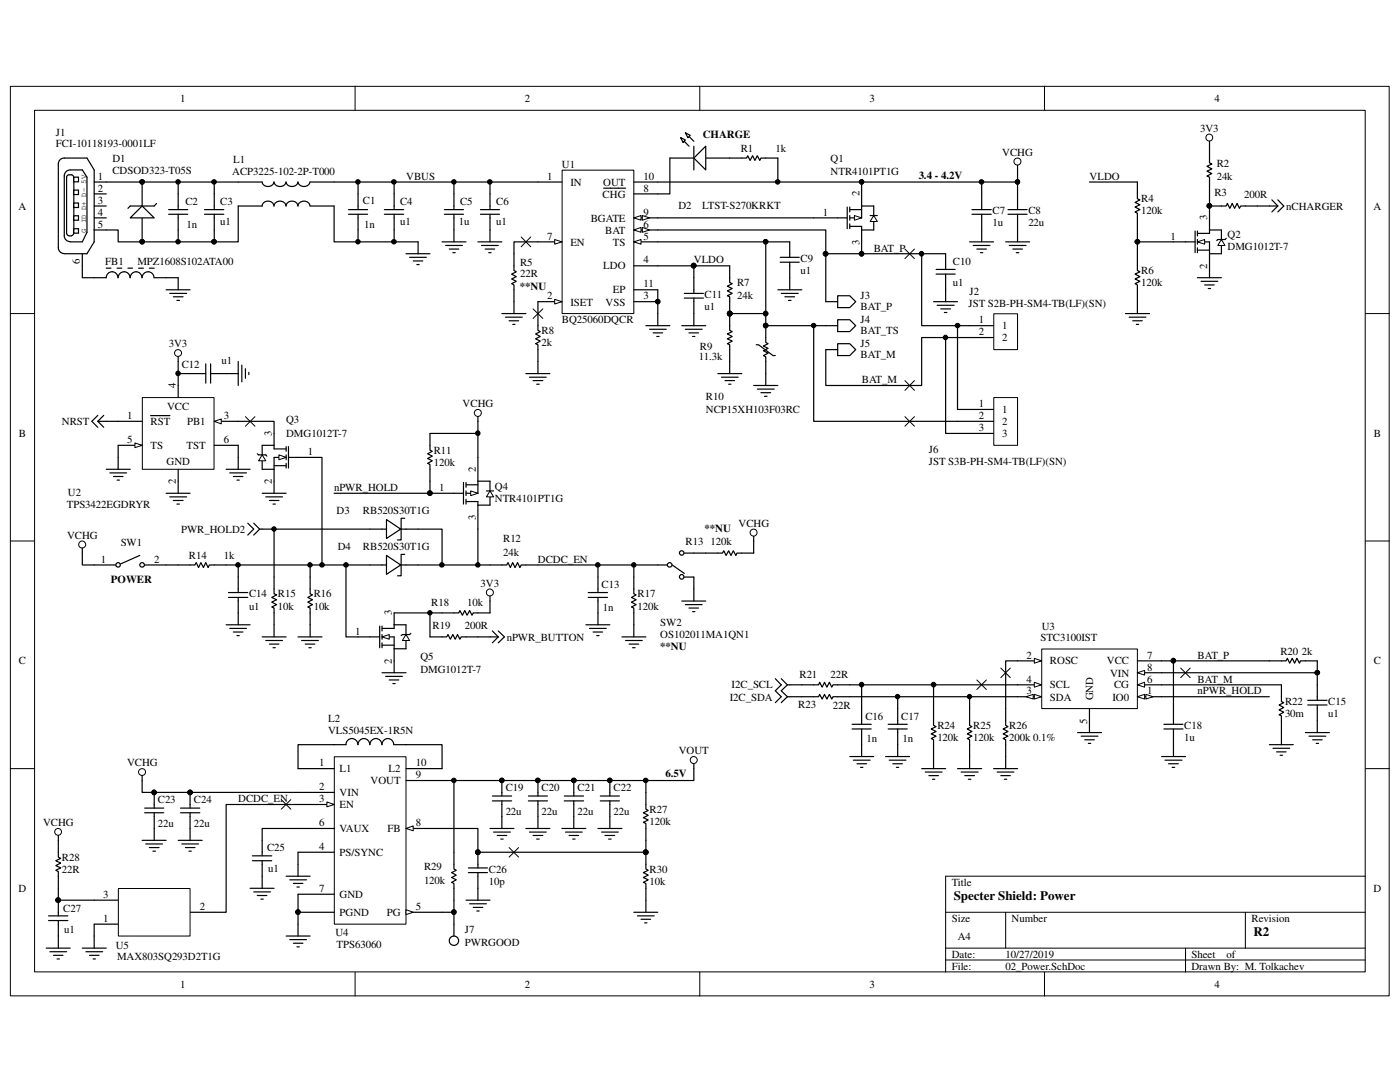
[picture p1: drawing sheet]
<svg xmlns="http://www.w3.org/2000/svg" width="279mm" height="216mm" viewBox="0 0 279 216" stroke-linecap="round" stroke-linejoin="round" font-family="sans-serif">
<path d="M2.1 17.2h275.1v181.5h-275.1z" fill="none" stroke="#000" stroke-width=".2"/>
<path d="M6.9 22.1h265.6v171.8h-265.6z" fill="#fff"/>
<g fill="none" stroke="#000" stroke-width=".2">
<path d="M70.9 17.2v4.8M139.7 17.2v4.8M208.4 17.2v4.8M6.9 22h265.6v171.9h-265.6zM2.1 62.6h4.8M272.5 62.6h4.8M2.1 107.9h4.8M272.5 107.9h4.8M2.1 153.4h4.8M272.5 153.4h4.8M272.5 174.8h-83.8v19.2M70.9 194v4.8"/>
<path d="M139.7 194v4.8M188.7 182h83.8M188.7 189.2h83.8M188.7 191.6h83.8M200.7 182v7.2M208.4 194v4.8M236.6 189.2v4.8M248.5 182v7.2"/>
</g>
<path d="M14.7 35.3l-.2-.4h-.2h-.8l-.2 .4v11.3l.2 .4h.3M14.7 35.3v11.3M18.8 36.3h2.4M18.8 38.7h2.4M13.8 47.1h.5M14 48.2a1.18 1.18 0 0 1-1.2-1.1v-12a1.18 1.18 0 0 1 1.2-1.2h2.4l1 1.4v11.1l-1 1.9h-2.4M14.7 46.6l-.1 .2-.3 .2M18.8 41.1h2.4M18.8 43.5h2.4M18.8 48.3l-1.4 2.3h-4.6M21.2 45.9h-2.4v-12l-1.4-2.4h-4.6a1.14 1.14 0 0 0-1.2 1.2v16.7a1.14 1.14 0 0 0 1.2 1.2" fill="none" stroke="#000" stroke-width=".24"/>
<path d="M14.7 35.3h1v1h-1z" fill-rule="evenodd" fill="#fff"/>
<path d="M14.7 35.3h1v1h-1z" fill="none" stroke="#000" stroke-width=".24"/>
<path d="M14.7 45.6h1v.9h-1z" fill-rule="evenodd" fill="#fff"/>
<path d="M14.7 45.6h1v.9h-1z" fill="none" stroke="#000" stroke-width=".24"/>
<path d="M14.7 37.9h1v.9h-1z" fill-rule="evenodd" fill="#fff"/>
<path d="M14.7 37.9h1v.9h-1z" fill="none" stroke="#000" stroke-width=".24"/>
<path d="M14.7 40.5h1v.9h-1z" fill-rule="evenodd" fill="#fff"/>
<path d="M14.7 40.5h1v.9h-1z" fill="none" stroke="#000" stroke-width=".24"/>
<path d="M14.7 43.1h1v.8h-1z" fill-rule="evenodd" fill="#fff"/>
<path d="M14.7 43.1h1v.8h-1zM16.4 50.6v2.4M18.8 45.9v2.4" fill="none" stroke="#000" stroke-width=".24"/>
<path d="M66.8 151h14.2v33.4h-14.2z" fill="#fff"/>
<g fill="none" stroke="#000" stroke-width=".2">
<path d="M66.7 151h14.3v33.4h-14.3z"/>
<circle cx="59.5" cy="182" r=".45"/>
</g>
<path d="M59.5 165.3h7.2M59.5 178.4h7.2M81 165.3h7.2M59.5 182h7.2" fill="none" stroke="#000" stroke-width=".24"/>
<circle cx="59.5" cy="182" r=".45" fill="#000"/>
<path d="M81 165.3l1.5-.5v1z" fill="#fff"/>
<path d="M81 165.3l1.5-.5v1z" fill="none" stroke="#000" stroke-width=".2"/>
<path d="M59.5 153.4h7.2M59.5 158.1h7.2M81 155.7h7.2M81 153.4h7.2M59.5 160.5h7.2" fill="none" stroke="#000" stroke-width=".24"/>
<path d="M65.2 160l1.5 .5-1.5 .5z" fill="#fff"/>
<path d="M65.2 160l1.5 .5-1.5 .5z" fill="none" stroke="#000" stroke-width=".2"/>
<path d="M59.5 170.1h7.2M81 182h7.2" fill="none" stroke="#000" stroke-width=".24"/>
<path d="M81 181.5l1.5 .5-1.5 .5z" fill="#fff"/>
<g fill="none" stroke="#000" stroke-width=".2">
<path d="M81 181.5l1.5 .5-1.5 .5z"/>
<circle cx="59.5" cy="182" r=".45"/>
</g>
<circle cx="59.5" cy="182" r=".45" fill="#000"/>
<path d="M198.4 62.7h4.7v7.1h-4.7z" fill="#fff"/>
<g fill="none" stroke="#000" stroke-width=".2">
<path d="M198.3 62.6h4.8v7.2h-4.8z"/>
<circle cx="90.6" cy="36.3" r=".44"/>
<circle cx="97.8" cy="36.3" r=".46"/>
<circle cx="30.7" cy="158.1" r=".46"/>
</g>
<g fill="none" stroke="#000" stroke-width=".24">
<path d="M21.2 36.3h31.1a1.21 1.21 0 0 0 1.2 .9 1.21 1.21 0 0 0 1.2-.9M35.6 38.7v3.1M54.7 36.3a1.23 1.23 0 0 0 1.2 .9 1.23 1.23 0 0 0 1.2-.9M57.1 36.3a1.21 1.21 0 0 0 1.2 .9 1.21 1.21 0 0 0 1.1-.9M59.5 36.3a1.23 1.23 0 0 0 1.2 .9 1.23 1.23 0 0 0 1.1-.9h45.6M71.5 38.7v3.1M90.6 36.3v5.5M97.8 36.3v5.5M18.8 55.4h2.4a1.16 1.16 0 0 1 1.2-1.2 1.16 1.16 0 0 1 1.1 1.2M21.2 53.5h.9M23.4 53.5h.9M23.6 55.4a1.19 1.19 0 0 1 1.2-1.2 1.19 1.19 0 0 1 1.2 1.2"/>
<path d="M25.5 53.5h1M26 55.4a1.19 1.19 0 0 1 1.2-1.2 1.19 1.19 0 0 1 1.2 1.2 1.19 1.19 0 0 1 1.1-1.2 1.19 1.19 0 0 1 1.2 1.2M27.6 53.5h1M29.8 53.5h1M30.8 55.4h2.3M33.7 41.8h3.8M33.7 42.8h3.8M35.6 42.8v3.1M47.5 41.1h4.8a1.18 1.18 0 0 1 1.2-1 1.18 1.18 0 0 1 1.2 1M54.7 41.1a1.21 1.21 0 0 1 1.2-1 1.21 1.21 0 0 1 1.2 1M57.1 41.1a1.18 1.18 0 0 1 1.2-1 1.18 1.18 0 0 1 1.1 1M59.5 41.1a1.21 1.21 0 0 1 1.2-1 1.21 1.21 0 0 1 1.1 1h4.9"/>
<path d="M69.6 41.8h3.8M69.6 42.8h3.8M71.5 42.8v3.1M81 50.6h4.8M81.7 51.4h3.4M82.5 52.1h1.9M83.2 52.8h.5M83.4 48.3v2.3M88.2 48.3h4.8M88.7 41.8h3.8M88.7 42.8h3.8M88.9 49h3.4"/>
<path d="M89.7 49.7h1.9M90.4 50.4h.4M90.6 42.8v5.5M95.4 48.3h4.8M95.9 41.8h3.8M95.9 42.8h3.8M96.1 49h3.3M96.8 49.7h1.9M97.5 50.4h.5M97.8 42.8v5.5M193.5 65h4.8M193.5 67.4h4.8"/>
<path d="M30.8 158.1v3.1M66.7 148.6h2.3a1.19 1.19 0 0 1 1.2-1.2 1.19 1.19 0 0 1 1.2 1.2M71.5 148.6a1.17 1.17 0 0 1 1.1-1.2 1.17 1.17 0 0 1 1.2 1.2M73.8 148.6a1.19 1.19 0 0 1 1.2-1.2 1.19 1.19 0 0 1 1.2 1.2M76.2 148.6a1.17 1.17 0 0 1 1.2-1.2 1.17 1.17 0 0 1 1.2 1.2M78.7 148.6h2.3M28.9 161.2h3.8M28.9 162.2h3.8M30.8 162.2v3.1"/>
</g>
<g fill="#000">
<circle cx="90.6" cy="36.3" r=".44"/>
<circle cx="97.8" cy="36.3" r=".46"/>
<circle cx="30.7" cy="158.1" r=".46"/>
</g>
<path d="M112.2 34h14.3v28.6h-14.3z" fill="#fff"/>
<path d="M112.2 34h14.3v28.6h-14.3z" fill="none" stroke="#000" stroke-width=".2"/>
<path d="M107.4 36.3h4.7M107.4 60.2h4.7" fill="none" stroke="#000" stroke-width=".24"/>
<path d="M110.7 59.7l1.4 .5-1.4 .5z" fill="#fff"/>
<g fill="none" stroke="#000" stroke-width=".2">
<path d="M110.7 59.7l1.4 .5-1.4 .5z"/>
<circle cx="131.3" cy="60.2" r=".44"/>
</g>
<path d="M126.5 53h4.8M126.5 48.3h4.8M126.5 60.2h4.8" fill="none" stroke="#000" stroke-width=".24"/>
<circle cx="131.3" cy="60.2" r=".44" fill="#000"/>
<path d="M126.5 48.3l1.4-.5v.9z" fill="#fff"/>
<path d="M126.5 48.3l1.4-.5v.9z" fill="none" stroke="#000" stroke-width=".2"/>
<path d="M126.5 45.9h4.8" fill="none" stroke="#000" stroke-width=".24"/>
<path d="M126.5 45.9l1.4-.5v1z" fill="#fff"/>
<path d="M126.5 45.9l1.4-.5v1z" fill="none" stroke="#000" stroke-width=".2"/>
<path d="M128.2 45.4l1.4 .5-1.4 .5z" fill="#fff"/>
<path d="M128.2 45.4l1.4 .5-1.4 .5z" fill="none" stroke="#000" stroke-width=".2"/>
<path d="M107.4 48.3h4.7" fill="none" stroke="#000" stroke-width=".24"/>
<path d="M110.7 47.8l1.4 .5-1.4 .4z" fill="#fff"/>
<path d="M110.7 47.8l1.4 .5-1.4 .4z" fill="none" stroke="#000" stroke-width=".2"/>
<path d="M120.5 37.5h4.3M126.5 38.7h4.8M126.5 43.5h4.8" fill="none" stroke="#000" stroke-width=".24"/>
<path d="M126.5 43.5l1.4-.5v.9z" fill="#fff"/>
<path d="M126.5 43.5l1.4-.5v.9z" fill="none" stroke="#000" stroke-width=".2"/>
<path d="M128.2 43l1.4 .5-1.4 .4z" fill="#fff"/>
<g fill="none" stroke="#000" stroke-width=".2">
<path d="M128.2 43l1.4 .5-1.4 .4z"/>
<circle cx="171.9" cy="36.3" r=".44"/>
<circle cx="138.4" cy="53" r=".46"/>
<circle cx="152.8" cy="48.2" r=".45"/>
<circle cx="171.9" cy="50.6" r=".45"/>
<circle cx="131.3" cy="60.2" r=".44"/>
<circle cx="145.6" cy="62.6" r=".46"/>
<circle cx="152.8" cy="62.6" r=".46"/>
</g>
<g fill="none" stroke="#000" stroke-width=".24">
<path d="M126.5 36.3h4.8M172 36.3v7.2h-2.4M126.5 57.8h4.8v7.2M131.3 53h7.2v5.5M131.3 48.3h21.5v14.3h-7.2M136.6 58.5h3.8M136.6 59.5h3.8M138.5 53h7.1v3.4l.5 .2-.9 .5 .9 .5-.9 .4 .9 .5-.9 .5 .4 .2v6.7l.5 .3-.9 .4 .9 .5-.9 .5 .9 .5-.9 .5 .4 .2v5.7M138.5 59.5v5.5M152.8 48.3h4.8v3.1M155.2 57.8h4.8M155.7 51.4h3.8"/>
<path d="M155.7 52.3h3.8M155.9 58.5h3.4M156.6 59.2h2M157.4 59.9h.5M157.6 52.3v5.5M162.4 43.5h4.8M169.1 41.3v4.3M169.6 45.2h2.4v5.4M169.6 41.8h2.4M169.6 41.3v1M169.6 43v.9M169.6 44.7v.9"/>
<path d="M172 41.1h2.4v1.9M174.4 44.2v1.7h-2.4M100.2 62.6h4.7M100.9 63.3h3.3M101.6 64h1.9M102.3 64.7h.5M102.6 60.2v2.4M104.9 74.5h4.8M105.7 75.3h3.3M106.4 75.9h1.9M107.1 76.7h.5M107.4 62.6v3.3l.4 .3-.9 .4 .9 .5-.9 .5 .9 .5-.9 .5 .5 .2v5.7"/>
<path d="M128.9 65h4.8M129.6 65.7h3.4M130.3 66.4h1.9M131.1 67.1h.4M136.1 65h4.7M136.8 65.7h3.3M137.5 66.4h1.9M138.2 67.1h.5M143.3 74.5h4.7M144 75.3h3.3M144.7 75.9h1.9M145.4 76.7h.5"/>
</g>
<g fill="#000">
<circle cx="171.9" cy="36.3" r=".44"/>
<circle cx="138.4" cy="53" r=".46"/>
<circle cx="152.8" cy="48.2" r=".45"/>
<circle cx="171.9" cy="50.6" r=".45"/>
<circle cx="131.3" cy="60.2" r=".44"/>
<circle cx="145.6" cy="62.6" r=".46"/>
<circle cx="152.8" cy="62.6" r=".46"/>
</g>
<path d="M174.4 43l.7 1.2h-1.4z" fill="#fff"/>
<path d="M174.4 43l.7 1.2h-1.4z" fill="none" stroke="#000" stroke-width=".2"/>
<path d="M167.2 43.5h1.9M173.7 43h1.4" fill="none" stroke="#000" stroke-width=".24"/>
<path d="M170.5 43l1.5 .5-1.5 .4z" fill="#fff"/>
<g fill="none" stroke="#000" stroke-width=".2">
<path d="M170.5 43l1.5 .5-1.5 .4z"/>
<circle cx="171.9" cy="36.3" r=".44"/>
<circle cx="195.9" cy="36.3" r=".46"/>
<circle cx="203.1" cy="36.3" r=".44"/>
<circle cx="164.8" cy="50.6" r=".46"/>
<circle cx="171.9" cy="50.6" r=".45"/>
<circle cx="183.9" cy="50.6" r=".46"/>
<circle cx="152.8" cy="62.6" r=".46"/>
<circle cx="152.8" cy="65" r=".45"/>
</g>
<g fill="#000">
<circle cx="171.9" cy="36.3" r=".44"/>
<circle cx="195.9" cy="36.3" r=".46"/>
<circle cx="203.1" cy="36.3" r=".44"/>
<circle cx="164.8" cy="50.6" r=".46"/>
<circle cx="171.9" cy="50.6" r=".45"/>
<circle cx="183.9" cy="50.6" r=".46"/>
<circle cx="152.8" cy="62.6" r=".46"/>
<circle cx="152.8" cy="65" r=".45"/>
</g>
<g fill="none" stroke="#000" stroke-width=".24">
<path d="M131.3 36.3h71.8v5.5M195.9 36.3v5.5M203.1 33.9v2.4M131.3 43.5h31.1M164.8 50.6v9.6h2.4M167.2 59h2.4l1.2 1.2-1.2 1.2h-2.4zM183.9 50.6v14.4h9.6M186.8 53.8h3.8M186.8 54.7h3.8M188.7 50.6v3.2M188.7 54.7v5.5M193.5 48.3h4.8"/>
<path d="M194 41.8h3.8M194 42.8h3.8M194.2 49h3.4M194.9 49.7h1.9M195.7 50.4h.4M195.9 42.8v5.5M200.7 48.3h4.8M201.2 41.8h3.8M201.2 42.8h3.8M201.4 49h3.4M202.1 49.7h1.9M202.8 50.4h.5"/>
<path d="M203.1 42.8v5.5M150.4 76.9h4.8M150.9 68.8h.5l2.9 2.2h.4M151.1 77.6h3.4M151.8 78.4h2M152.6 79.1h.5M152.8 65v3.3l.5 .3-.9 .4 .9 .5-.9 .5 .9 .5-.9 .5 .4 .2v5.7M152.8 62.6v2.4h14.4M167.2 63.8h2.4l1.2 1.2-1.2 1.2h-2.4zM167.2 68.6h2.4l1.2 1.2-1.2 1.2h-2.4zM186.3 60.2h4.8M187 60.9h3.4"/>
<path d="M187.7 61.6h2M188.5 62.4h.5M193.5 67.4h-9.6v9.5h-19.1v-7.1h2.4"/>
</g>
<path d="M198.4 79.4h4.7v9.5h-4.7z" fill="#fff"/>
<g fill="none" stroke="#000" stroke-width=".2">
<path d="M198.3 79.3h4.8v9.6h-4.8z"/>
<circle cx="162.4" cy="65" r=".44"/>
<circle cx="188.7" cy="67.3" r=".45"/>
<circle cx="191.1" cy="65" r=".46"/>
</g>
<path d="M162.4 65v19.1h35.9M188.7 67.4v19.1h9.6M191.1 65v16.7h7.2" fill="none" stroke="#000" stroke-width=".24"/>
<g fill="#000">
<circle cx="162.4" cy="65" r=".44"/>
<circle cx="188.7" cy="67.3" r=".45"/>
<circle cx="191.1" cy="65" r=".46"/>
</g>
<path d="M207.9 129.5h19.1v11.9h-19.1z" fill="#fff"/>
<path d="M207.9 129.5h19.1v11.9h-19.1z" fill="none" stroke="#000" stroke-width=".2"/>
<path d="M203.1 136.7h4.8" fill="none" stroke="#000" stroke-width=".24"/>
<path d="M206.4 136.1l1.5 .6-1.5 .4z" fill="#fff"/>
<path d="M206.4 136.1l1.5 .6-1.5 .4z" fill="none" stroke="#000" stroke-width=".2"/>
<path d="M203.1 139h4.8" fill="none" stroke="#000" stroke-width=".24"/>
<path d="M206.4 138.6l1.5 .4-1.5 .5z" fill="#fff"/>
<path d="M206.4 138.6l1.5 .4-1.5 .5z" fill="none" stroke="#000" stroke-width=".2"/>
<path d="M204.8 139l1.4-.4v.9z" fill="#fff"/>
<path d="M204.8 139l1.4-.4v.9z" fill="none" stroke="#000" stroke-width=".2"/>
<path d="M203.1 131.9h4.8" fill="none" stroke="#000" stroke-width=".24"/>
<path d="M206.4 131.4l1.5 .5-1.5 .4z" fill="#fff"/>
<path d="M206.4 131.4l1.5 .5-1.5 .4z" fill="none" stroke="#000" stroke-width=".2"/>
<path d="M227 139h4.8M217.4 141.4v2.4" fill="none" stroke="#000" stroke-width=".24"/>
<path d="M227 139l1.4-.4v.9z" fill="#fff"/>
<path d="M227 139l1.4-.4v.9z" fill="none" stroke="#000" stroke-width=".2"/>
<path d="M228.7 138.6l1.4 .4-1.4 .5z" fill="#fff"/>
<path d="M228.7 138.6l1.4 .4-1.4 .5z" fill="none" stroke="#000" stroke-width=".2"/>
<path d="M227 136.7h4.8" fill="none" stroke="#000" stroke-width=".24"/>
<path d="M227 136.7l1.4-.6v1z" fill="#fff"/>
<path d="M227 136.7l1.4-.6v1z" fill="none" stroke="#000" stroke-width=".2"/>
<path d="M227 134.2h4.8" fill="none" stroke="#000" stroke-width=".24"/>
<path d="M227 134.2l1.4-.4v.9z" fill="#fff"/>
<g fill="none" stroke="#000" stroke-width=".2">
<path d="M227 134.2l1.4-.4v.9z"/>
<circle cx="164.8" cy="50.6" r=".46"/>
<circle cx="28.4" cy="154.1" r=".69"/>
<circle cx="37.9" cy="158.1" r=".46"/>
<circle cx="95.3" cy="170.1" r=".45"/>
</g>
<g fill="none" stroke="#000" stroke-width=".24">
<path d="M131.3 45.9h33.5v4.7h23.9M154.7 135.4l1.2 1.3-1.2 1.1 1.2 1.2-1.2 1.2M155.9 135.4l1.2 1.3M157.1 136.7l-1.2 1.1 1.2 1.2M157.1 136.7h.5M157.1 139l-1.2 1.2M157.1 139h.5M203.1 131.9h-2.4v12.8l.5 .3-1 .5 1 .5-1 .4 1 .5-1 .5 .5 .2v5.8M227 131.9h4.8M253.3 131.9h3.4l.2-.5 .5 .9 .5-.9 .5 .9 .4-.9 .5 .9 .2-.4h3.4M255.7 136.7v3.3l.5 .2-.9 .5 .9 .5-.9 .4 .9 .5-.9 .5 .4 .2v5.8M261 139.7h3.8"/>
<path d="M262.9 136.7v3M28.4 154.8v3.3h31.1M37.9 158.1v3.1M66.7 148.6h-7.2v4.8M81 148.6h7.2v4.8M198.3 153.4h4.8M199 154.1h3.4M199.7 154.8h1.9M200.4 155.5h.5M215.1 146.2h4.7M215.8 146.9h3.3M216.5 147.6h1.9"/>
<path d="M217.2 148.3h.5M217.4 143.8v2.4M231.8 151h4.8M232.3 144.5h3.8M232.3 145.5h3.8M232.5 151.7h3.4M233.2 152.4h2M233.9 153.1h.5M234.2 141.4v3.1M234.2 145.5v5.5M253.3 148.6h4.8M254 149.3h3.4"/>
<path d="M254.8 150h1.9M255.5 150.7h.4M260.5 146.2h4.8M261 140.7h3.8M261.2 146.9h3.4M262 147.6h1.9M262.7 148.3h.4M262.9 140.7v5.5M28.4 167.7h4.7M29.1 168.4h3.3M29.8 169.1h1.9M30.5 169.8h.5"/>
<path d="M30.8 165.3v2.4M35.6 167.7h4.7M36 161.2h3.9M36 162.2h3.9M36.3 168.4h3.3M37 169.1h1.9M37.7 169.8h.5M37.9 162.2v5.5M49.9 177.2h4.8M50.4 170.8h3.8M50.4 171.7h3.8M50.6 178h3.4"/>
<path d="M51.4 178.7h1.9M52.1 179.4h.4M52.3 171.7v5.5M57.1 174.8h4.8M57.8 175.6h3.4M58.5 176.3h2M59.3 177h.4M59.5 165.3h-7.2v5.5M59.5 170.1v4.7M59.5 178.4v8.4M93.5 173.2h3.8M93.5 174.1h3.8"/>
<path d="M95.4 170.1v3.1M95.4 174.1v3.1M57.1 186.8h4.8M57.8 187.5h3.4M58.5 188.2h2M59.3 188.9h.4"/>
</g>
<g fill="#000">
<circle cx="164.8" cy="50.6" r=".46"/>
<circle cx="37.9" cy="158.1" r=".46"/>
<circle cx="95.3" cy="170.1" r=".45"/>
</g>
<circle cx="90.6" cy="187.7" r=".94" fill="#fff"/>
<g fill="none" stroke="#000" stroke-width=".24">
<path d="M85.8 98.4h4.8M92.5 96.3v4.3M93 96.7h2.4M93 96.3v.9M93 98v.9M93 99.6v1M95.4 91.3v7.1h-2.4M95.4 96h2.4v2M97.8 99.1v1.7h-2.4M93 100.1h2.4v5.5M231.8 134.2h31.1v2.5M231.8 131.9h2.4v9.5"/>
<path d="M231.8 136.7h23.9M90.6 155.7v14.4M98.3 158.8h3.8M98.3 159.8h3.8M100.2 155.7v3.1M100.2 159.8v5.5M105.5 158.8h3.8M105.5 159.8h3.8M107.4 155.7v3.1M107.4 159.8v5.5M112.6 158.8h3.9M112.6 159.8h3.9"/>
<path d="M114.5 155.7v3.1M114.5 159.8v5.5M119.8 158.8h3.8M119.8 159.8h3.8M121.7 155.7v3.1M121.7 159.8v5.5M128.9 158.1v3.4l.5 .2-1 .5 1 .5-1 .5 1 .4-1 .5 .5 .2v5.8h-33.5v-4.8h-7.2M138.5 152.4v1M90.6 179.6v2.4h-2.4M93 179.6h4.8M95.4 177.2v2.4M97.8 165.3h4.8"/>
<path d="M98.5 166h3.4M99.2 166.7h1.9M99.9 167.4h.5M104.9 165.3h4.8M105.7 166h3.3M106.4 166.7h1.9M107.1 167.4h.5M112.1 165.3h4.8M112.9 166h3.3M113.6 166.7h1.9M114.3 167.4h.5M119.3 165.3h4.8"/>
<path d="M120.1 166h3.3M120.7 166.7h2M121.5 167.4h.5M128.9 170.1v3.3l.5 .3-1 .4 1 .5-1 .5 1 .5-1 .5 .5 .2v5.7M90.6 182v4.8M93.7 180.3h3.4M94.4 181.1h2M95.2 181.8h.4M126.5 182h4.8M127.2 182.8h3.4M127.9 183.4h1.9M128.7 184.1h.4"/>
<circle cx="90.6" cy="187.7" r=".94"/>
</g>
<g fill="#000">
<circle cx="85.8" cy="98.4" r=".44"/>
<circle cx="234.2" cy="131.8" r=".46"/>
<circle cx="262.9" cy="134.2" r=".45"/>
<circle cx="90.6" cy="155.7" r=".44"/>
<circle cx="100.1" cy="155.7" r=".44"/>
<circle cx="107.3" cy="155.7" r=".45"/>
<circle cx="114.5" cy="155.7" r=".46"/>
<circle cx="121.7" cy="155.7" r=".44"/>
<circle cx="95.3" cy="170.1" r=".45"/>
<circle cx="128.9" cy="170.1" r=".46"/>
<circle cx="90.6" cy="182" r=".45"/>
</g>
<g fill="none" stroke="#000" stroke-width=".2">
<circle cx="85.8" cy="98.4" r=".44"/>
<circle cx="234.2" cy="131.8" r=".46"/>
<circle cx="262.9" cy="134.2" r=".45"/>
<circle cx="90.6" cy="155.7" r=".44"/>
<circle cx="100.1" cy="155.7" r=".44"/>
<circle cx="107.3" cy="155.7" r=".45"/>
<circle cx="114.5" cy="155.7" r=".46"/>
<circle cx="121.7" cy="155.7" r=".44"/>
<circle cx="138.4" cy="151.7" r=".7"/>
<circle cx="95.3" cy="170.1" r=".45"/>
<circle cx="128.9" cy="170.1" r=".46"/>
<circle cx="90.6" cy="182" r=".45"/>
</g>
<path d="M97.8 98l.7 1.1h-1.4z" fill="#fff"/>
<path d="M97.8 98l.7 1.1h-1.4z" fill="none" stroke="#000" stroke-width=".2"/>
<path d="M90.6 98.4h1.9M97.1 98h1.4" fill="none" stroke="#000" stroke-width=".24"/>
<path d="M93.9 98l1.5 .4-1.5 .5z" fill="#fff"/>
<g fill="none" stroke="#000" stroke-width=".2">
<path d="M93.9 98l1.5 .4-1.5 .5z"/>
<circle cx="203.1" cy="32.2" r=".7"/>
<circle cx="85.8" cy="98.4" r=".44"/>
<circle cx="95.4" cy="82.4" r=".69"/>
</g>
<circle cx="85.8" cy="98.4" r=".44" fill="#000"/>
<path d="M133.7 31.5h4.8M140.8 31.5h4.8M203.1 33v.9M95.4 83.1v1" fill="none" stroke="#000" stroke-width=".24"/>
<path d="M138.5 31.5l2.3-2.3v4.7z" fill="#fff"/>
<path d="M135.8 27.5l1.7 1.7M136.8 26.5l1.7 1.7M138.5 31.5l2.3-2.3v4.7z" fill="none" stroke="#000" stroke-width=".24"/>
<path d="M135.8 27.5l1 .4-.5 .5z" fill="#fff"/>
<path d="M135.8 27.5l1 .4-.5 .5z" fill="none" stroke="#000" stroke-width=".24"/>
<path d="M136.8 26.5l1 .5-.5 .5z" fill="#fff"/>
<g fill="none" stroke="#000" stroke-width=".24">
<path d="M136.8 26.5l1 .5-.5 .5zM138.5 29.2v4.7M145.6 31.5h3.4l.2-.4 .5 .9 .5-.9 .5 .9 .4-.9 .5 .9 .2-.5h3.4v4.8M95.4 86.5h-9.6v3.3l.5 .2-1 .6 1 .4-1 .5 1 .4-1 .6 .5 .2v5.7h-19.1M95.4 84.1v7.2M16.4 109.4v3.3h2.4M71.5 127.1h4.3M75.8 124.9v4.3M76.2 127.1h2.5v4.8M76.2 128.7h2.5M76.2 124.9v1M76.2 126.6v1"/>
<path d="M76.2 128.3v.9M78.7 122.3v3.1h-2.5M78.7 124.7h2.3v1.9M81 127.8v1.7h-2.3"/>
</g>
<g fill="#000">
<circle cx="155.2" cy="36.3" r=".46"/>
<circle cx="85.8" cy="98.4" r=".44"/>
<circle cx="95.3" cy="86.4" r=".45"/>
</g>
<g fill="none" stroke="#000" stroke-width=".2">
<circle cx="155.2" cy="36.3" r=".46"/>
<circle cx="85.8" cy="98.4" r=".44"/>
<circle cx="95.3" cy="86.4" r=".45"/>
<circle cx="16.4" cy="108.7" r=".7"/>
</g>
<path d="M81 126.6l.7 1.2h-1.4z" fill="#fff"/>
<path d="M81 126.6l.7 1.2h-1.4z" fill="none" stroke="#000" stroke-width=".2"/>
<path d="M80.3 126.6h1.4" fill="none" stroke="#000" stroke-width=".24"/>
<path d="M76.2 127.1l1.5-.5v1z" fill="#fff"/>
<g fill="none" stroke="#000" stroke-width=".2">
<path d="M76.2 127.1l1.5-.5v1z"/>
<circle cx="47.5" cy="112.7" r=".46"/>
<circle cx="61.9" cy="112.7" r=".45"/>
<circle cx="69.1" cy="112.7" r=".46"/>
<circle cx="150.4" cy="106.3" r=".69"/>
</g>
<g fill="none" stroke="#000" stroke-width=".24">
<path d="M133.7 31.5v7.2h-2.4M33.1 57.8h4.8M33.9 58.5h3.4M34.6 59.2h1.9M35.3 59.9h.5M35.6 55.4v2.4M107.4 48.3h-4.8v2.3M33.1 112.7h5.8l.3-.4 .4 .9 .5-.9 .5 .9 .5-.9 .4 .9 .3-.5h41.6M45.6 118.2h3.8M45.6 119.2h3.8M47.5 112.7v5.5M47.5 119.2v5.5"/>
<path d="M61.9 112.7v5.8l.5 .2-1 .5 1 .5-1 .4 1 .5-1 .5 .5 .2v5.8M69 112.7v14.4h2.5M131.3 112.7h1.9M134.2 112.7l2.4 1.7M136.1 119.9h4.7M136.6 115.1h1.9v4.8M136.6 110.4h1.9M150.4 107v.9M45.1 124.7h4.8M45.8 125.4h3.4M46.6 126.1h1.9M47.3 126.8h.5"/>
<path d="M59.5 127.1h4.8M60.2 127.8h3.3M60.9 128.5h1.9M61.6 129.2h.5M76.2 134.2h4.8M77 135h3.3M77.7 135.7h1.9M78.4 136.4h.5M78.7 131.9v2.3M80.3 126.6l-.2 .2M82 126.4l-.3 .2M97.8 127.1h1.6"/>
<path d="M98.3 125.9l1.1 1.2M99.4 127.1l-1.1 1.2M99.4 125.9l1.3 1.2-1.3 1.2M124.1 127.1h4.8M124.8 127.8h3.4M125.6 128.5h1.9M126.2 129.2h.5M126.5 124.7v2.4M136.8 120.6h3.3M137.5 121.3h1.9M138.2 122h.5"/>
<circle cx="133.7" cy="112.7" r=".46"/>
<circle cx="136" cy="115.1" r=".45"/>
<circle cx="136" cy="110.3" r=".44"/>
</g>
<g fill="#000">
<circle cx="47.5" cy="112.7" r=".46"/>
<circle cx="61.9" cy="112.7" r=".45"/>
<circle cx="69.1" cy="112.7" r=".46"/>
</g>
<path d="M77.1 110.8l2.9 1.9-2.9 1.9z" fill="#fff"/>
<path d="M107.4 60.2v2.4M73.8 105.6h9.6M77.1 110.8l2.9 1.9-2.9 1.9zM80.8 110.6h-.7v4.3h-.8" fill="none" stroke="#000" stroke-width=".24"/>
<g fill="none" stroke="#000" stroke-width=".2">
<path d="M104 47.3l1.9 1.9M105.9 47.3l-1.9 1.9M106.4 61.6l1.9 1.9M108.3 61.6l-1.9 1.9M180.6 75.9l1.9 2M182.5 75.9l-1.9 2M180.6 83.1l1.9 1.9M182.5 83.1l-1.9 1.9M199.7 133.3l1.9 1.9M201.6 133.3l-1.9 1.9M235.6 133.3l1.9 1.9M237.5 133.3l-1.9 1.9"/>
<path d="M56.1 159.6l1.9 1.9M58 159.6l-1.9 1.9"/>
</g>
<path d="M77.1 103.7l2.9 1.9-2.9 1.8z" fill="#fff"/>
<g fill="none" stroke="#000" stroke-width=".24">
<path d="M102.6 50.6v3.4l.4 .2-.9 .5 .9 .5-.9 .5 .9 .4-.9 .5 .5 .3v3.3M18.8 112.7h4.3M27.9 110.8l-3.8 1.7M28.9 112.7h4.2M49.4 104.4l1.2 1.2-1.2 1.2M50.6 104.4l1.2 1.2M51.8 105.6l-1.2 1.2M51.8 105.6h22M77.1 103.7l2.9 1.9-2.9 1.8zM80.8 103.4h-.7v4.3h-.8M83.4 105.6h4.8v7.1"/>
<circle cx="23.6" cy="112.7" r=".44"/>
<circle cx="28.4" cy="112.7" r=".46"/>
</g>
<circle cx="88.2" cy="112.7" r=".46" fill="#000"/>
<circle cx="88.2" cy="112.7" r=".46" fill="none" stroke="#000" stroke-width=".2"/>
<path d="M28.4 79.4h14.3v14.2h-14.3z" fill="#fff"/>
<path d="M28.4 79.3h14.3v14.3h-14.3z" fill="none" stroke="#000" stroke-width=".2"/>
<path d="M23.6 84.1h4.8M30.1 82.9h3.8M35.6 93.6v2.4M42.8 84.1h4.7" fill="none" stroke="#000" stroke-width=".24"/>
<path d="M42.8 84.1l1.4-.5v1z" fill="#fff"/>
<path d="M42.8 84.1l1.4-.5v1z" fill="none" stroke="#000" stroke-width=".2"/>
<path d="M35.6 76.9v2.4M23.6 88.9h4.8" fill="none" stroke="#000" stroke-width=".24"/>
<path d="M26.9 88.4l1.5 .5-1.5 .4z" fill="#fff"/>
<path d="M26.9 88.4l1.5 .5-1.5 .4z" fill="none" stroke="#000" stroke-width=".2"/>
<path d="M42.8 88.9h4.7M18.8 179.6h4.8M18.8 184.4h4.8M32.4 180.8h3.9M37.9 182h4.9" fill="none" stroke="#000" stroke-width=".24"/>
<path d="M23.7 177.3h14.2v9.5h-14.2z" fill="#fff"/>
<g fill="none" stroke="#000" stroke-width=".2">
<path d="M23.6 177.3h14.3v9.5h-14.3z"/>
<circle cx="126.5" cy="112.7" r=".44"/>
<circle cx="11.6" cy="166" r=".68"/>
<circle cx="11.6" cy="179.6" r=".45"/>
</g>
<g fill="none" stroke="#000" stroke-width=".24">
<path d="M33.1 98.4h4.8M33.9 99.1h3.4M34.6 99.9h1.9M35.6 96v2.4M52.3 91.9v1.7h2.4M54.7 86.5v3.1h2.4M54.7 92.9h2.4M54.7 88.9h-2.4v1.9M57.1 91.3h-2.4v4.7M57.1 89.1v.9M57.1 90.8v.9M57.1 92.5v.9"/>
<path d="M57.6 91.3h4.3M57.6 89.1v4.3M35.3 100.6h.5M97.8 112.7h3.3l.3-.4 .5 .9 .4-.9 .5 .9 .5-.9 .5 .9 .2-.5h3.4M126.5 112.7v5.8l.5 .2-1 .5 1 .5-1 .4 1 .5-1 .5 .5 .2v3.4M150.4 107.9v2.5h-3.3l-.2 .4-.6-.9-.4 .9-.5-.9-.5 .9-.5-.9-.2 .5h-3.4M11.6 166.7v4.3l.5 .3-1 .4 1 .5-1 .5 1 .5-1 .5 .5 .2v3.3M11.6 179.6v3.2M59.5 160.5h-14.4v21.5h-2.3M9.2 189.2h4.8M9.7 182.8h3.8M9.7 183.7h3.8"/>
<path d="M9.9 189.9h3.4M10.7 190.6h1.9M11.4 191.3h.5M11.6 183.7v5.5M16.4 189.2h4.8M17.1 189.9h3.4M17.9 190.6h1.9M18.6 191.3h.4M18.8 184.4v4.8"/>
</g>
<g fill="#000">
<circle cx="126.5" cy="112.7" r=".44"/>
<circle cx="11.6" cy="179.6" r=".45"/>
</g>
<path d="M52.3 90.8l.7 1.1h-1.4z" fill="#fff"/>
<path d="M52.3 90.8l.7 1.1h-1.4z" fill="none" stroke="#000" stroke-width=".2"/>
<path d="M51.6 90.8h1.4" fill="none" stroke="#000" stroke-width=".24"/>
<path d="M55.7 90.8l1.4 .5-1.4 .4z" fill="#fff"/>
<g fill="none" stroke="#000" stroke-width=".2">
<path d="M55.7 90.8l1.4 .5-1.4 .4z"/>
<circle cx="35.5" cy="74.5" r=".46"/>
<circle cx="35.5" cy="70.4" r=".69"/>
<circle cx="54.7" cy="105.6" r=".44"/>
<circle cx="64.3" cy="112.7" r=".46"/>
<circle cx="95.4" cy="112.7" r=".44"/>
<circle cx="171.9" cy="136.6" r=".45"/>
<circle cx="179.1" cy="139" r=".45"/>
<circle cx="186.3" cy="136.6" r=".46"/>
<circle cx="193.5" cy="139" r=".44"/>
<circle cx="262.9" cy="134.2" r=".45"/>
<circle cx="128.9" cy="155.7" r=".46"/>
</g>
<g fill="none" stroke="#000" stroke-width=".24">
<path d="M227 36.3v3.4l.5 .2-1 .5 1 .5-1 .4 1 .5-1 .5 .5 .2v3.4M227 50.6v3.4l.5 .2-1 .5 1 .5-1 .5 1 .4-1 .5 .5 .3v3.3M234.2 48.3h4.3M238.5 46.1v4.3M239 48.3h2.4v4.7M239 49.9h2.4M239 46.1v1M239 47.8v.9M239 49.4v1M241.4 43.5v3.1h-2.4M241.4 45.9h2.4v1.9M243.8 49v1.6h-2.4"/>
<path d="M35.6 74.5h5.5M35.6 71.2v5.7M41.1 72.6v3.9M42 74.5h5.5M42 72.6v3.9M47.5 72.1v4.8M48.3 72.9v3.3M49 73.6v1.9M49.7 74.3v.5M19.5 84.1l1.2 1.2M19.5 82.9l-1.2 1.2 1.2 1.2M19.5 84.1h4.1"/>
<path d="M20.7 82.9l-1.2 1.2M21.2 93.6h4.8M21.9 94.4h3.4M22.6 95.1h2M23.4 95.8h.4M23.6 88.9v4.7M45.1 93.6h4.8M45.8 94.4h3.4M46.6 95.1h1.9M47.3 95.8h.5M47.5 84.1h7.2v2.4M47.5 88.9v4.7"/>
<path d="M51.4 90.6l.2 .2M52.3 98.4h4.8M53 90.8l.3 .2M53 99.1h3.4M53.8 99.9h1.9M54.7 96v2.4M61.9 91.3h2.4v21.4M54.5 100.6h.4M54.7 105.6v12.9l.5 .2-1 .5 1 .5-1 .4 1 .5-1 .5 .5 .2v5.8M83.4 112.7h14.4M95.4 105.6v7.1M138.5 110.4h2.3"/>
<path d="M52.3 127.1h4.8M53 127.8h3.4M53.8 128.5h1.9M54.5 129.2h.4M157.6 136.7h5.8l.2-.6 .5 1 .4-1 .5 1 .5-1 .5 1 .2-.4h36.9M157.6 139h5.8l.2-.4 .5 .9 .4-.9 .5 .9 .5-.9 .5 .9 .2-.5h36.9M172 136.7v7.8M179.2 139v5.5M186.3 136.7v8l.5 .3-1 .5 1 .5-1 .4 1 .5-1 .5 .5 .2v5.8M193.5 139v5.7l.5 .3-1 .5 1 .5-1 .4 1 .5-1 .5 .5 .2v5.8M231.8 139h21.5M262.9 131.9v2.3"/>
<path d="M128.9 155.7v2.4M138.5 153.4v2.3h-50.3M169.6 151h4.8M170.1 144.5h3.8M170.1 145.5h3.8M170.3 151.7h3.4M171 152.4h1.9M171.7 153.1h.5M172 145.5v5.5M176.7 151h4.8M177.2 144.5h3.9M177.2 145.5h3.9"/>
<path d="M177.5 151.7h3.3M178.2 152.4h1.9M178.9 153.1h.5M179.2 145.5v5.5M183.9 153.4h4.8M184.7 154.1h3.3M185.4 154.8h1.9M186.1 155.5h.5M191.1 153.4h4.8M191.8 154.1h3.4M192.5 154.8h2M193.3 155.5h.5"/>
</g>
<g fill="#000">
<circle cx="35.5" cy="74.5" r=".46"/>
<circle cx="54.7" cy="105.6" r=".44"/>
<circle cx="64.3" cy="112.7" r=".46"/>
<circle cx="95.4" cy="112.7" r=".44"/>
<circle cx="171.9" cy="136.6" r=".45"/>
<circle cx="179.1" cy="139" r=".45"/>
<circle cx="186.3" cy="136.6" r=".46"/>
<circle cx="193.5" cy="139" r=".44"/>
<circle cx="262.9" cy="134.2" r=".45"/>
<circle cx="128.9" cy="155.7" r=".46"/>
</g>
<path d="M243.8 47.8l.7 1.2h-1.5z" fill="#fff"/>
<path d="M243.8 47.8l.7 1.2h-1.5z" fill="none" stroke="#000" stroke-width=".2"/>
<path d="M243 47.8h1.5" fill="none" stroke="#000" stroke-width=".24"/>
<path d="M239 48.3l1.4-.5v.9z" fill="#fff"/>
<g fill="none" stroke="#000" stroke-width=".2">
<path d="M239 48.3l1.4-.5v.9z"/>
<circle cx="28.4" cy="36.3" r=".46"/>
<circle cx="241.3" cy="27.4" r=".69"/>
<circle cx="28.4" cy="48.2" r=".46"/>
<circle cx="138.4" cy="53" r=".46"/>
<circle cx="227" cy="48.2" r=".46"/>
<circle cx="97.8" cy="118.2" r=".7"/>
<circle cx="11.6" cy="179.6" r=".45"/>
</g>
<g fill="none" stroke="#000" stroke-width=".24">
<path d="M28.4 36.3v4.8M217.4 36.3h9.6M241.4 28.2v1M241.4 38.7v4.8M253.8 39.9l1.2 1.2M255 39.9l1.2 1.2-1.2 1.2M28.4 43.5v4.8M227 45.9v2.4h7.2M227 48.3v2.3M239 55.4h4.8M239.7 56.1h3.3M240.4 56.9h1.9"/>
<path d="M241.1 57.6h.5M241.4 53v2.4M243 47.8l-.2 .2M244.7 47.5l-.2 .3M253.3 41.1h1.7M255 41.1l-1.2 1.2M224.6 62.6h4.8M225.3 63.3h3.4M226.1 64h1.9M226.8 64.7h.4M227 60.2v2.4M97.8 119v3.3h-3.4l-.2 .5-.5-1-.5 1-.4-1-.5 1-.5-1-.2 .5h-12.9"/>
<path d="M11.6 177.2v2.4h7.2M90.6 170.1v3.3l.5 .3-1 .4 1 .5-1 .5 1 .5-1 .5 .5 .2v3.3"/>
</g>
<g fill="#000">
<circle cx="28.4" cy="36.3" r=".46"/>
<circle cx="28.4" cy="48.2" r=".46"/>
<circle cx="138.4" cy="53" r=".46"/>
<circle cx="227" cy="48.2" r=".46"/>
<circle cx="11.6" cy="179.6" r=".45"/>
</g>
<path d="M26 43.5l2.4-2.4 2.4 2.4z" fill="#fff"/>
<g fill="none" stroke="#000" stroke-width=".24">
<path d="M35.6 36.3v2.4M42.8 36.3v5.5M71.5 36.3v2.4M78.7 36.3v5.5M241.4 29.2v3.3l.5 .2-1 .5 1 .5-1 .5 1 .4-1 .5 .5 .2v3.4M16.4 53v2.4h2.4M26 43.5l2.4-2.4 2.4 2.4zM31.2 40.6l-.4 .5h-4.8l-.5 .5M33.1 55.4h2.5M35.6 45.9v2.4M40.8 41.8h3.9M40.8 42.8h3.9"/>
<path d="M42.8 42.8v5.5h-19.2v-2.4h-2.4M47.5 41.1v7.2h-4.7M66.7 41.1v7.2h16.7M71.5 45.9v2.4M76.7 41.8h3.9M76.7 42.8h3.9M78.7 42.8v5.5M241.4 41.1h3.3l.2-.5 .5 1 .5-1 .5 1 .5-1 .5 1 .2-.5h5.7M107.4 112.7h23.9M117.4 118.2h3.8M117.4 119.2h3.8M119.3 112.7v5.5"/>
<path d="M119.3 119.2v5.5M85.8 122.3v4.8h3.4l.2-.5 .5 1 .5-1 .4 1 .5-1 .5 1 .2-.5h5.8M116.9 124.7h4.8M117.6 125.4h3.4M118.4 126.1h1.9M119.1 126.8h.4M234.2 131.9h19.1"/>
</g>
<g fill="#000">
<circle cx="28.4" cy="36.3" r=".46"/>
<circle cx="35.5" cy="36.3" r=".45"/>
<circle cx="42.7" cy="36.3" r=".46"/>
<circle cx="71.4" cy="36.3" r=".45"/>
<circle cx="78.6" cy="36.3" r=".46"/>
<circle cx="28.4" cy="48.2" r=".46"/>
<circle cx="35.5" cy="48.2" r=".45"/>
<circle cx="42.7" cy="48.2" r=".46"/>
<circle cx="71.4" cy="48.2" r=".45"/>
<circle cx="78.6" cy="48.2" r=".46"/>
<circle cx="241.3" cy="41.1" r=".46"/>
<circle cx="119.3" cy="112.7" r=".46"/>
<circle cx="85.8" cy="122.3" r=".44"/>
<circle cx="234.2" cy="131.8" r=".46"/>
</g>
<g fill="none" stroke="#000" stroke-width=".2">
<path d="M180.6 49.7l1.9 1.9M182.5 49.7l-1.9 1.9M49 83.1l1.9 1.9M50.9 83.1l-1.9 1.9M194.9 135.7l1.9 1.9M196.8 135.7l-1.9 1.9M101.6 169.1l1.9 1.9M103.5 169.1l-1.9 1.9"/>
<circle cx="28.4" cy="36.3" r=".46"/>
<circle cx="35.5" cy="36.3" r=".45"/>
<circle cx="42.7" cy="36.3" r=".46"/>
<circle cx="71.4" cy="36.3" r=".45"/>
<circle cx="78.6" cy="36.3" r=".46"/>
<circle cx="28.4" cy="48.2" r=".46"/>
<circle cx="35.5" cy="48.2" r=".45"/>
<circle cx="42.7" cy="48.2" r=".46"/>
<circle cx="71.4" cy="48.2" r=".45"/>
<circle cx="78.6" cy="48.2" r=".46"/>
<circle cx="241.3" cy="41.1" r=".46"/>
<circle cx="119.3" cy="112.7" r=".46"/>
<circle cx="85.8" cy="122.3" r=".44"/>
<circle cx="234.2" cy="131.8" r=".46"/>
</g>
<g font-size="2.6">
<text x="190.3" y="179.6">Specter Shield: Power</text>
<text x="250.2" y="186.7">R2</text>
</g>
<g font-size="2.2">
<text x="35.9" y="20.4">1</text>
<text x="104.7" y="20.4">2</text>
<text x="173.5" y="20.4">3</text>
<text x="242.4" y="20.4">4</text>
<text x="11.2" y="27.1">J1</text>
<text x="11.2" y="29.4">FCI-10118193-0001LF</text>
<text x="140.3" y="27.5">CHARGE</text>
<text x="239.5" y="26.3">3V3</text>
<text x="19.6" y="35.9">1</text>
<text x="22.4" y="32.3">D1</text>
<text x="22.4" y="34.7">CDSOD323-T05S</text>
<text x="46.4" y="34.9">ACP3225-102-2P-T000</text>
<text x="46.6" y="32.5">L1</text>
<text x="81.1" y="35.9">VBUS</text>
<text x="109.2" y="35.9">1</text>
<text x="112.1" y="33.5">U1</text>
<text x="128.4" y="35.9">10</text>
<text x="147.8" y="30.4">R1</text>
<text x="154.8" y="30.4">1k</text>
<text x="165.8" y="32.3">Q1</text>
<text x="165.8" y="34.9">NTR4101PT1G</text>
<text x="183.3" y="35.6">3.4 - 4.2V</text>
<text x="200" y="31.1">VCHG</text>
<text x="217.5" y="35.9">VLDO</text>
<text x="242.8" y="33.2">R2</text>
<text x="242.8" y="35.9">24k</text>
<text x="3.7" y="41.8">A</text>
<text x="19.6" y="38.3">2</text>
<text x="19.6" y="40.6">3</text>
<text x="37" y="40.9">C2</text>
<text x="43.9" y="40.9">C3</text>
<text x="72.4" y="40.6">C1</text>
<text x="79.8" y="40.9">C4</text>
<text x="91.8" y="40.9">C5</text>
<text x="99" y="40.9">C6</text>
<text x="113.8" y="37">IN</text>
<text x="120.3" y="39.5">CHG</text>
<text x="120.4" y="37">OUT</text>
<text x="128.4" y="38.3">8</text>
<text x="135.4" y="41.6">D2</text>
<text x="140.2" y="41.6">LTST-S270KRKT</text>
<text x="171.5" y="39.2" transform="rotate(-90 171.5 39.2)">2</text>
<text x="227.8" y="40.4">R4</text>
<text x="242.4" y="39.2">R3</text>
<text x="248.3" y="39.5">200R</text>
<text x="256.7" y="41.8">nCHARGER</text>
<text x="274.1" y="41.8">A</text>
<text x="19.6" y="43.1">4</text>
<text x="19.6" y="45.4">5</text>
<text x="37.3" y="45.4">1n</text>
<text x="43.9" y="45">u1</text>
<text x="72.7" y="45.4">1n</text>
<text x="79.8" y="45">u1</text>
<text x="91.6" y="45">1u</text>
<text x="99" y="45">u1</text>
<text x="109.2" y="47.8">7</text>
<text x="117.9" y="44.2">BGATE</text>
<text x="120.8" y="46.6">BAT</text>
<text x="128.4" y="45.4">6</text>
<text x="128.4" y="43.1">9</text>
<text x="128.4" y="47.8">5</text>
<text x="164.2" y="43.1">1</text>
<text x="198.1" y="42.8">C7</text>
<text x="198.1" y="45.2">1u</text>
<text x="205.2" y="42.8">C8</text>
<text x="205.2" y="45.2">22u</text>
<text x="227.8" y="42.8">120k</text>
<text x="233.6" y="47.8">1</text>
<text x="240.9" y="44" transform="rotate(-90 240.9 44)">3</text>
<text x="245" y="47.6">Q2</text>
<text x="16" y="52.7" transform="rotate(-90 16 52.7)">6</text>
<text x="21" y="52.8">FB1</text>
<text x="27.4" y="52.8">MPZ1608S102ATA00</text>
<text x="103.8" y="53.1">R5</text>
<text x="113.8" y="49">EN</text>
<text x="120.4" y="53.8">LDO</text>
<text x="122.3" y="49">TS</text>
<text x="128.4" y="52.6">4</text>
<text x="138.5" y="52.6">VLDO</text>
<text x="159.8" y="52.4">C9</text>
<text x="171.5" y="48.9" transform="rotate(-90 171.5 48.9)">3</text>
<text x="174.4" y="50.2">BAT_P</text>
<text x="190.2" y="52.8">C10</text>
<text x="240.9" y="53.6" transform="rotate(-90 240.9 53.6)">2</text>
<text x="245" y="50">DMG1012T-7</text>
<text x="103.8" y="57.8">**NU</text>
<text x="103.8" y="55.2">22R</text>
<text x="109.2" y="59.7">2</text>
<text x="122.3" y="58.5">EP</text>
<text x="128.4" y="59.7">3</text>
<text x="128.4" y="57.4">11</text>
<text x="140.6" y="59.5">C11</text>
<text x="147.1" y="57.1">R7</text>
<text x="147.1" y="59.7">24k</text>
<text x="159.8" y="54.7">u1</text>
<text x="171.7" y="59.7">J3</text>
<text x="190.2" y="57.1">u1</text>
<text x="193.5" y="58.8">J2</text>
<text x="227.8" y="54.7">R6</text>
<text x="227.8" y="57.1">120k</text>
<text x="112.1" y="64.5">BQ25060DQCR</text>
<text x="113.8" y="61">ISET</text>
<text x="120.9" y="61">VSS</text>
<text x="140.6" y="61.9">u1</text>
<text x="171.7" y="64.5">J4</text>
<text x="171.7" y="61.9">BAT_P</text>
<text x="193.3" y="61.2">JST S2B-PH-SM4-TB(LF)(SN)</text>
<text x="195.3" y="64.5">1</text>
<text x="200" y="65.7">1</text>
<text x="33.7" y="69.3">3V3</text>
<text x="108.1" y="66.7">R8</text>
<text x="108.1" y="69.1">2k</text>
<text x="139.4" y="71.9">11.3k</text>
<text x="139.7" y="69.8">R9</text>
<text x="171.7" y="66.7">BAT_TS</text>
<text x="171.7" y="69.3">J5</text>
<text x="171.7" y="71.5">BAT_M</text>
<text x="195.3" y="66.9">2</text>
<text x="200" y="68.1">2</text>
<text x="35.1" y="77.4" transform="rotate(-90 35.1 77.4)">4</text>
<text x="36.3" y="73.4">C12</text>
<text x="44.2" y="72.6">u1</text>
<text x="172" y="76.5">BAT_M</text>
<text x="25.4" y="83.7">1</text>
<text x="33.4" y="81.7">VCC</text>
<text x="44.7" y="83.7">3</text>
<text x="92.3" y="81.2">VCHG</text>
<text x="140.9" y="79.8">R10</text>
<text x="140.9" y="82.5">NCP15XH103F03RC</text>
<text x="195.3" y="81.2">1</text>
<text x="195.3" y="83.7">2</text>
<text x="200" y="82.5">1</text>
<text x="3.8" y="87.2">B</text>
<text x="12.4" y="84.8">NRST</text>
<text x="25.4" y="88.4">5</text>
<text x="30.1" y="84.8">RST</text>
<text x="30.1" y="89.6">TS</text>
<text x="37.3" y="89.6">TST</text>
<text x="37.3" y="84.8">PB1</text>
<text x="44.7" y="88.4">6</text>
<text x="54.3" y="87" transform="rotate(-90 54.3 87)">3</text>
<text x="57.1" y="84.4">Q3</text>
<text x="57.1" y="87.2">DMG1012T-7</text>
<text x="195.3" y="86">3</text>
<text x="200" y="84.8">2</text>
<text x="200" y="87.2">3</text>
<text x="274.2" y="87.2">B</text>
<text x="33.2" y="92.7">GND</text>
<text x="61.4" y="90.8">1</text>
<text x="86.6" y="90.6">R11</text>
<text x="86.6" y="93">120k</text>
<text x="95" y="94.1" transform="rotate(-90 95 94.1)">2</text>
<text x="185.4" y="90.3">J6</text>
<text x="185.4" y="92.7">JST S3B-PH-SM4-TB(LF)(SN)</text>
<text x="13.3" y="101.3">TPS3422EGDRYR</text>
<text x="13.5" y="98.9">U2</text>
<text x="35.1" y="96.6" transform="rotate(-90 35.1 96.6)">2</text>
<text x="54.3" y="96.6" transform="rotate(-90 54.3 96.6)">2</text>
<text x="66.7" y="98">nPWR_HOLD</text>
<text x="87.6" y="98">1</text>
<text x="98.8" y="97.7">Q4</text>
<text x="98.8" y="100.1">NTR4101PT1G</text>
<text x="13.4" y="107.5">VCHG</text>
<text x="36.2" y="106.3">PWR_HOLD2</text>
<text x="67.2" y="102.5">D3</text>
<text x="72.4" y="102.5">RB520S30T1G</text>
<text x="95" y="103.8" transform="rotate(-90 95 103.8)">3</text>
<text x="140.6" y="106.1">**NU</text>
<text x="147.4" y="105.2">VCHG</text>
<text x="20.2" y="112.3">1</text>
<text x="24.1" y="109">SW1</text>
<text x="30.8" y="112.3">2</text>
<text x="37.7" y="111.6">R14</text>
<text x="44.7" y="111.6">1k</text>
<text x="67.4" y="109.7">D4</text>
<text x="72.4" y="109.7">RB520S30T1G</text>
<text x="100.4" y="108.2">R12</text>
<text x="100.4" y="110.9">24k</text>
<text x="107.4" y="112.3">DCDC_EN</text>
<text x="136.8" y="108.7">R13 120k</text>
<text x="22.1" y="116.4">POWER</text>
<text x="49.7" y="119.2">C14</text>
<text x="55.5" y="119.2">R15</text>
<text x="62.6" y="119.2">R16</text>
<text x="95.9" y="117.1">3V3</text>
<text x="120.1" y="117.3">C13</text>
<text x="127.3" y="119.2">R17</text>
<text x="49.7" y="121.6">u1</text>
<text x="55.5" y="121.6">10k</text>
<text x="62.6" y="121.6">10k</text>
<text x="78.2" y="122.8" transform="rotate(-90 78.2 122.8)">3</text>
<text x="86.1" y="120.9">R18</text>
<text x="86.3" y="125.4">R19</text>
<text x="92.8" y="125.4">200R</text>
<text x="93.3" y="120.9">10k</text>
<text x="120.3" y="121.8">1n</text>
<text x="127.3" y="121.6">120k</text>
<text x="131.8" y="125">SW2</text>
<text x="207.9" y="125.7">U3</text>
<text x="70.9" y="126.6">1</text>
<text x="83.9" y="131.7">Q5</text>
<text x="101.1" y="127.8">nPWR_BUTTON</text>
<text x="131.8" y="129.8">**NU</text>
<text x="131.8" y="127.3">OS102011MA1QN1</text>
<text x="204.9" y="131.4">2</text>
<text x="207.6" y="127.8">STC3100IST</text>
<text x="228.9" y="131.4">7</text>
<text x="239" y="131.4">BAT_P</text>
<text x="255.5" y="130.7">R20 2k</text>
<text x="3.8" y="132.6">C</text>
<text x="78.2" y="132.5" transform="rotate(-90 78.2 132.5)">2</text>
<text x="83.9" y="134.3">DMG1012T-7</text>
<text x="146" y="137.4">I2C_SCL</text>
<text x="159.6" y="135.2">R21</text>
<text x="165.8" y="135.2">22R</text>
<text x="204.9" y="136.2">4</text>
<text x="209.5" y="137.4">SCL</text>
<text x="209.5" y="132.6">ROSC</text>
<text x="220.9" y="132.6">VCC</text>
<text x="221.5" y="135">VIN</text>
<text x="222.3" y="137.4">CG</text>
<text x="228.9" y="136.2">6</text>
<text x="228.9" y="133.8">8</text>
<text x="239" y="136.2">BAT_M</text>
<text x="274.2" y="132.6">C</text>
<text x="145.6" y="139.8">I2C_SDA</text>
<text x="159.3" y="141.2">R23</text>
<text x="166.2" y="141.4">22R</text>
<text x="172.7" y="143.6">C16</text>
<text x="179.9" y="143.6">C17</text>
<text x="204.9" y="138.6">3</text>
<text x="209.5" y="139.8">SDA</text>
<text x="218.2" y="139.7" transform="rotate(-90 218.2 139.7)">GND</text>
<text x="222" y="139.8">IO0</text>
<text x="228.9" y="138.6">1</text>
<text x="239" y="138.6">nPWR_HOLD</text>
<text x="256.5" y="140.7">R22</text>
<text x="256.5" y="143.1">30m</text>
<text x="265.1" y="140.7">C15</text>
<text x="265.1" y="143.1">u1</text>
<text x="65.5" y="144.1">L2</text>
<text x="65.5" y="146.5">VLS5045EX-1R5N</text>
<text x="172.9" y="148.1">1n</text>
<text x="180.1" y="148.1">1n</text>
<text x="187.1" y="145.5">R24</text>
<text x="187.1" y="147.9">120k</text>
<text x="194.2" y="145.5">R25</text>
<text x="194.2" y="147.9">120k</text>
<text x="201.4" y="145.5">R26</text>
<text x="201.4" y="147.9">200k 0.1%</text>
<text x="217" y="144.4" transform="rotate(-90 217 144.4)">5</text>
<text x="236.3" y="145.5">C18</text>
<text x="236.3" y="147.9">1u</text>
<text x="25.4" y="152.9">VCHG</text>
<text x="63.7" y="152.9">1</text>
<text x="67.8" y="154.1">L1</text>
<text x="77.6" y="154.1">L2</text>
<text x="83" y="152.9">10</text>
<text x="83" y="155.3">9</text>
<text x="132.8" y="155.1">6.5V</text>
<text x="135.5" y="150.5">VOUT</text>
<text x="31.5" y="160.3">C23</text>
<text x="38.7" y="160.3">C24</text>
<text x="47.5" y="160.1">DCDC_EN</text>
<text x="63.7" y="157.7">2</text>
<text x="63.7" y="160.1">3</text>
<text x="67.8" y="158.9">VIN</text>
<text x="67.8" y="161.2">EN</text>
<text x="74" y="156.5">VOUT</text>
<text x="100.9" y="157.9">C19</text>
<text x="108.1" y="157.9">C20</text>
<text x="115.3" y="157.9">C21</text>
<text x="122.5" y="157.9">C22</text>
<text x="8.6" y="164.8">VCHG</text>
<text x="31.5" y="165.1">22u</text>
<text x="38.7" y="165.1">22u</text>
<text x="63.7" y="164.8">6</text>
<text x="67.8" y="166">VAUX</text>
<text x="77.3" y="166">FB</text>
<text x="83" y="164.8">8</text>
<text x="100.9" y="162.7">22u</text>
<text x="108.1" y="162.7">22u</text>
<text x="115.3" y="162.7">22u</text>
<text x="122.5" y="162.7">22u</text>
<text x="129.6" y="162.2">R27</text>
<text x="129.6" y="164.6">120k</text>
<text x="12.4" y="171.8">R28</text>
<text x="53.3" y="169.9">C25</text>
<text x="53.5" y="173.9">u1</text>
<text x="63.7" y="169.6">4</text>
<text x="67.8" y="170.8">PS/SYNC</text>
<text x="84.6" y="173.7">R29</text>
<text x="3.7" y="178">D</text>
<text x="12.4" y="174.2">22R</text>
<text x="20.6" y="179.2">3</text>
<text x="63.7" y="178">7</text>
<text x="67.8" y="179.2">GND</text>
<text x="84.6" y="176.3">120k</text>
<text x="97.6" y="174.2">C26</text>
<text x="97.6" y="176.6">10p</text>
<text x="129.6" y="174.2">R30</text>
<text x="129.6" y="176.6">10k</text>
<text x="189.9" y="176.8">Title</text>
<text x="274.1" y="178">D</text>
<text x="12.6" y="182">C27</text>
<text x="20.6" y="183.9">1</text>
<text x="39.9" y="181.6">2</text>
<text x="67.8" y="182.8">PGND</text>
<text x="77.2" y="182.8">PG</text>
<text x="83" y="181.6">5</text>
<text x="189.9" y="183.9">Size</text>
<text x="201.9" y="183.9">Number</text>
<text x="249.8" y="183.9">Revision</text>
<text x="12.8" y="186.1">u1</text>
<text x="23.1" y="189.4">U5</text>
<text x="23.4" y="191.6">MAX803SQ293D2T1G</text>
<text x="66.9" y="186.8">U4</text>
<text x="67.2" y="189.2">TPS63060</text>
<text x="92.8" y="186.1">J7</text>
<text x="92.8" y="188.7">PWRGOOD</text>
<text x="189.9" y="191.1">Date:</text>
<text x="191.1" y="187.5">A4</text>
<text x="200.7" y="191.1">10/27/2019</text>
<text x="237.8" y="191.1">Sheet</text>
<text x="244.8" y="191.1">of</text>
<text x="35.9" y="197.1">1</text>
<text x="104.7" y="197.1">2</text>
<text x="173.5" y="197.1">3</text>
<text x="189.9" y="193.5">File:</text>
<text x="200.7" y="193.5">02_Power.SchDoc</text>
<text x="237.8" y="193.5">Drawn By: M. Tolkachev</text>
<text x="242.4" y="197.1">4</text>
</g>
<g font-size="1.5">
<text x="17.2" y="46.5" transform="rotate(-90 17.2 46.5)">G</text>
<text x="17.2" y="44.5" transform="rotate(-90 17.2 44.5)">ID D+ D- 5V</text>
</g>
</svg>
